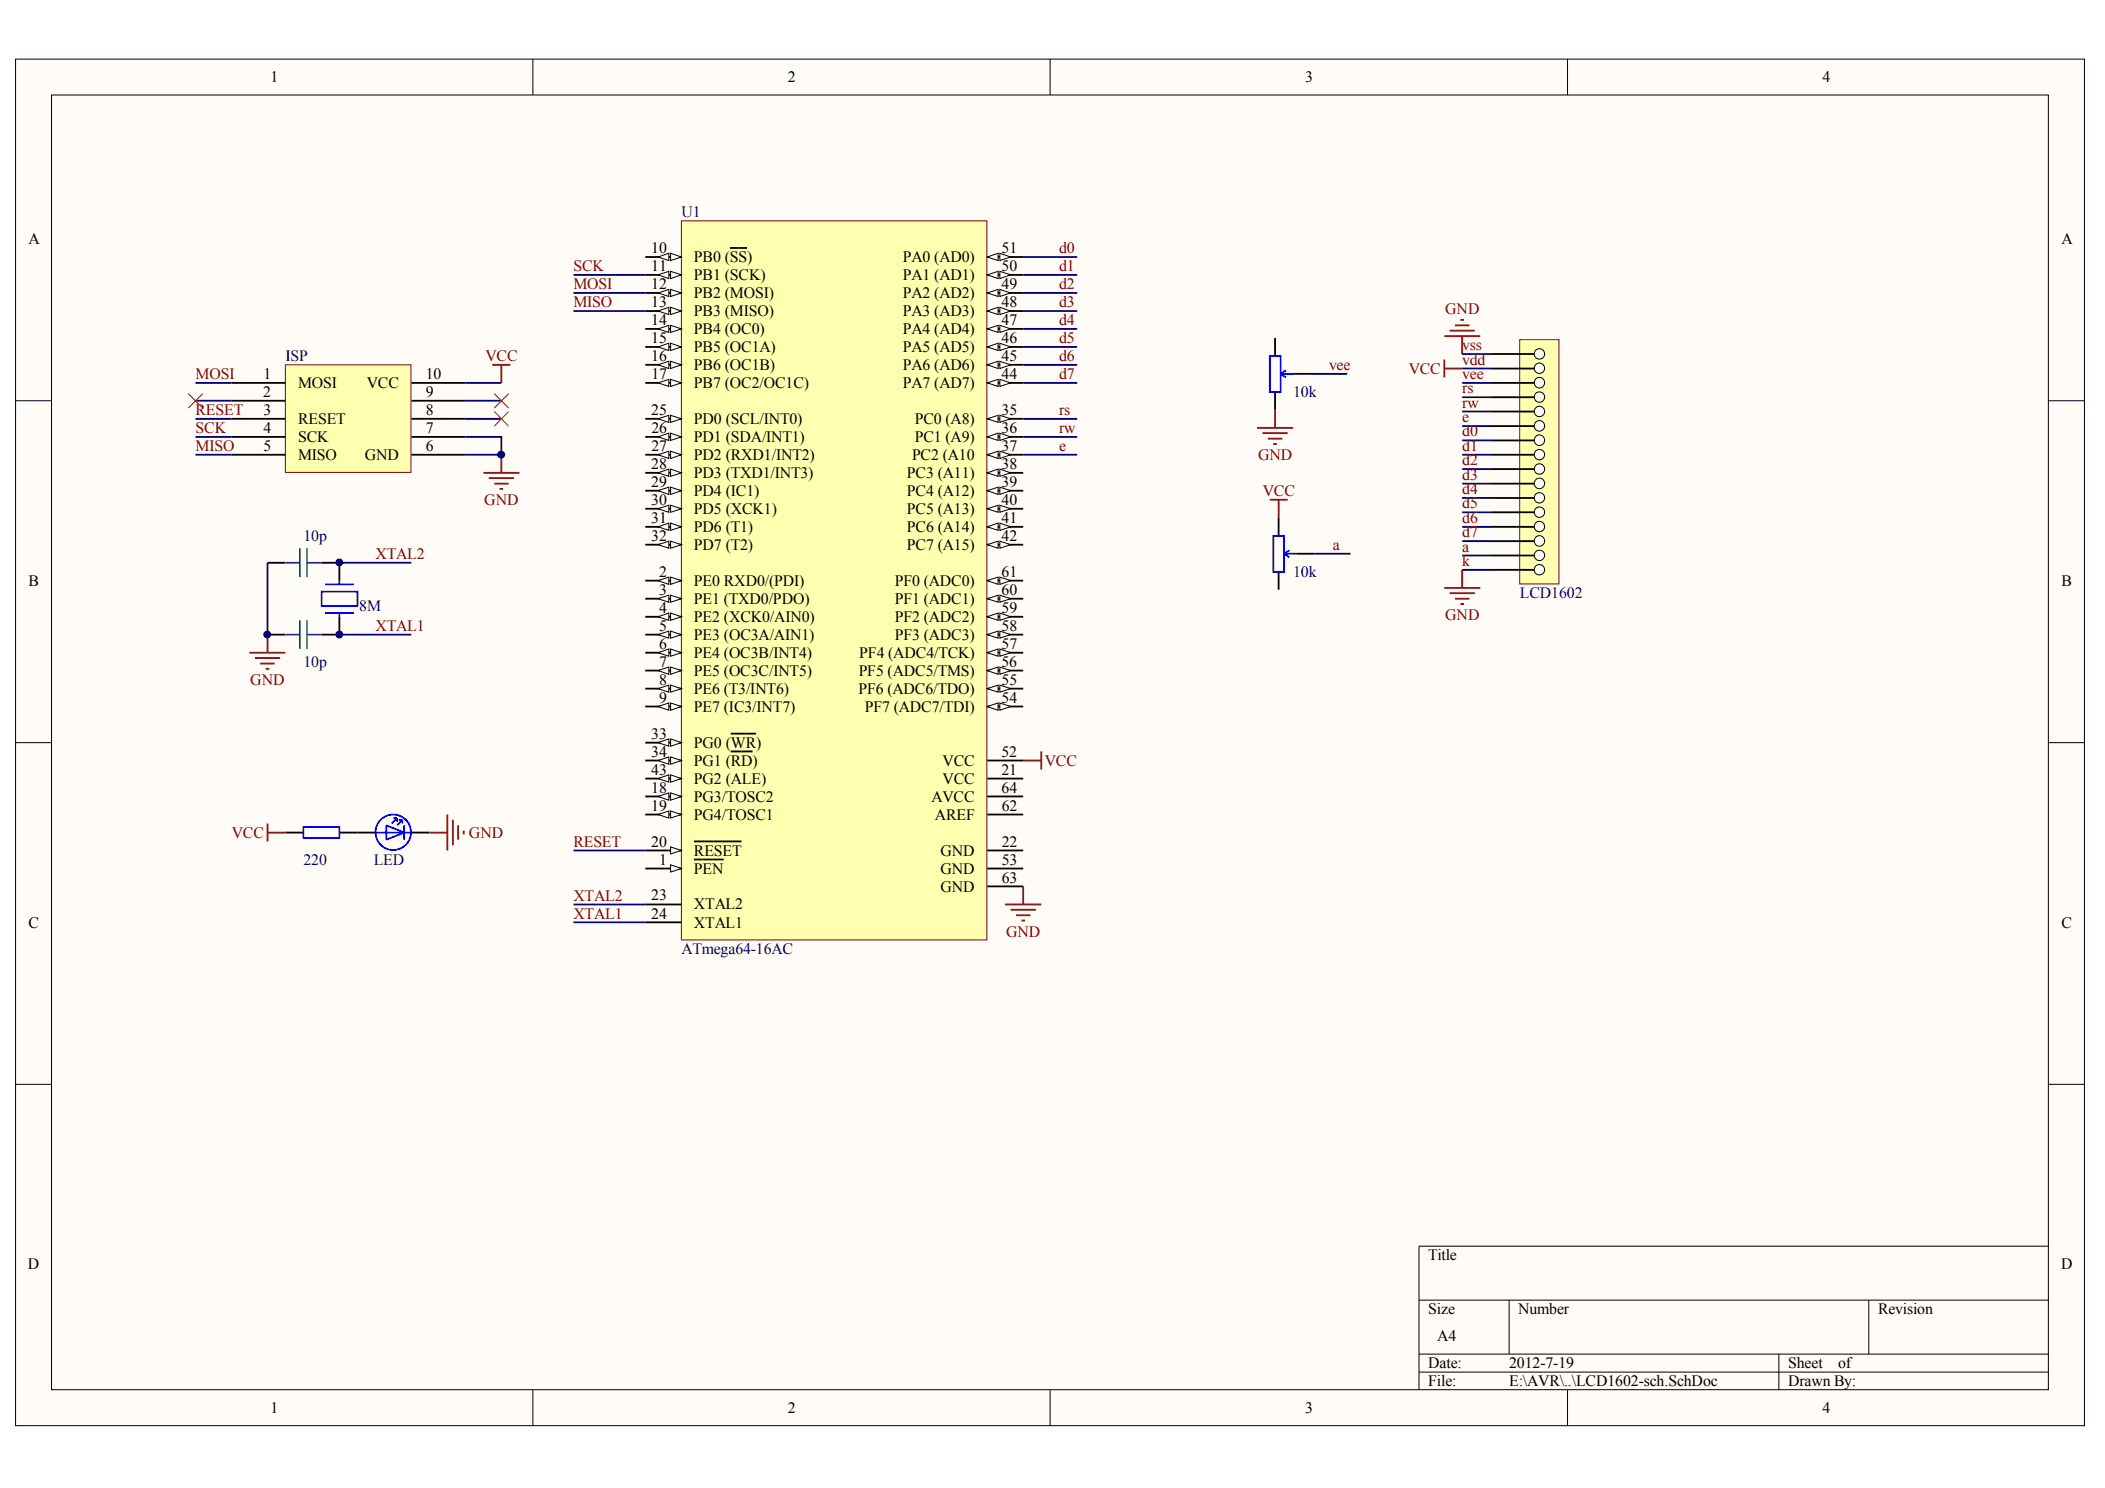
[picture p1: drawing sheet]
<svg xmlns="http://www.w3.org/2000/svg" width="297mm" height="210mm" viewBox="0 0 297 210" stroke-linecap="round" stroke-linejoin="round" font-family="sans-serif">
<g fill="#fffbf7" stroke="#000" stroke-width=".14">
<path d="M2.2 8.3h291.9v192.8h-291.9z"/>
<path d="M7.3 13.4h281.7v182.6h-281.7z"/>
</g>
<g fill="none" stroke="#000" stroke-width=".14">
<path d="M75.2 8.3v5.1M148.2 8.3v5.1M221.2 8.3v5.1M2.2 56.5h5.1M289.1 56.5h5.1M2.2 104.8h5.1M289.1 104.8h5.1M2.2 153h5.1M289.1 153h5.1M289.1 175.8h-88.9v20.3M75.2 196.1v5.1M148.2 196.1v5.1"/>
<path d="M200.2 183.4h88.9M200.2 191h88.9M200.2 193.6h88.9M213 183.4v7.6M221.2 196.1v5.1M251 191v5.1M263.7 183.4v7.6"/>
</g>
<path d="M96.2 31.2h43.1v101.4h-43.1z" fill="#ffffb0" stroke="#800000" stroke-width=".14"/>
<path d="M91.1 122.5h5.1" fill="none" stroke="#000" stroke-width=".25"/>
<path d="M94.6 122l1.6 .5-1.6 .5z" fill="#fffbf7" stroke="#000" stroke-width=".14"/>
<path d="M91.1 81.9h5.1M97.9 121.2h4.2" fill="none" stroke="#000" stroke-width=".25"/>
<g fill="#fffbf7" stroke="#000" stroke-width=".14">
<path d="M94.6 81.4l1.6 .5-1.6 .5z"/>
<path d="M92.9 81.9l1.5-.5v1z"/>
</g>
<path d="M91.1 84.5h5.1" fill="none" stroke="#000" stroke-width=".25"/>
<g fill="#fffbf7" stroke="#000" stroke-width=".14">
<path d="M94.6 84l1.6 .5-1.6 .5z"/>
<path d="M92.9 84.5l1.5-.5v1z"/>
</g>
<path d="M91.1 87h5.1" fill="none" stroke="#000" stroke-width=".25"/>
<g fill="#fffbf7" stroke="#000" stroke-width=".14">
<path d="M94.6 86.5l1.6 .5-1.6 .5z"/>
<path d="M92.9 87l1.5-.5v1z"/>
</g>
<path d="M91.1 89.5h5.1" fill="none" stroke="#000" stroke-width=".25"/>
<g fill="#fffbf7" stroke="#000" stroke-width=".14">
<path d="M94.6 89l1.6 .5-1.6 .5z"/>
<path d="M92.9 89.5l1.5-.5v1z"/>
</g>
<path d="M91.1 92.1h5.1" fill="none" stroke="#000" stroke-width=".25"/>
<g fill="#fffbf7" stroke="#000" stroke-width=".14">
<path d="M94.6 91.5l1.6 .6-1.6 .5z"/>
<path d="M92.9 92.1l1.5-.6v1.1z"/>
</g>
<path d="M91.1 94.6h5.1" fill="none" stroke="#000" stroke-width=".25"/>
<g fill="#fffbf7" stroke="#000" stroke-width=".14">
<path d="M94.6 94.1l1.6 .5-1.6 .5z"/>
<path d="M92.9 94.6l1.5-.5v1z"/>
</g>
<path d="M91.1 97.1h5.1" fill="none" stroke="#000" stroke-width=".25"/>
<g fill="#fffbf7" stroke="#000" stroke-width=".14">
<path d="M94.6 96.6l1.6 .5-1.6 .5z"/>
<path d="M92.9 97.1l1.5-.5v1z"/>
</g>
<path d="M91.1 99.7h5.1" fill="none" stroke="#000" stroke-width=".25"/>
<g fill="#fffbf7" stroke="#000" stroke-width=".14">
<path d="M94.6 99.2l1.6 .5-1.6 .5z"/>
<path d="M92.9 99.7l1.5-.5v1z"/>
</g>
<path d="M91.1 36.3h5.1" fill="none" stroke="#000" stroke-width=".25"/>
<g fill="#fffbf7" stroke="#000" stroke-width=".14">
<path d="M94.6 35.7l1.6 .6-1.6 .5z"/>
<path d="M92.9 36.3l1.5-.6v1.1z"/>
</g>
<path d="M91.1 38.8h5.1M103 35h2.4" fill="none" stroke="#000" stroke-width=".25"/>
<g fill="#fffbf7" stroke="#000" stroke-width=".14">
<path d="M94.6 38.3l1.6 .5-1.6 .5z"/>
<path d="M92.9 38.8l1.5-.5v1z"/>
</g>
<path d="M91.1 41.3h5.1" fill="none" stroke="#000" stroke-width=".25"/>
<g fill="#fffbf7" stroke="#000" stroke-width=".14">
<path d="M94.6 40.8l1.6 .5-1.6 .5z"/>
<path d="M92.9 41.3l1.5-.5v1z"/>
</g>
<path d="M91.1 43.9h5.1" fill="none" stroke="#000" stroke-width=".25"/>
<g fill="#fffbf7" stroke="#000" stroke-width=".14">
<path d="M94.6 43.3l1.6 .6-1.6 .5z"/>
<path d="M92.9 43.9l1.5-.6v1.1z"/>
</g>
<path d="M91.1 46.4h5.1" fill="none" stroke="#000" stroke-width=".25"/>
<g fill="#fffbf7" stroke="#000" stroke-width=".14">
<path d="M94.6 45.9l1.6 .5-1.6 .5z"/>
<path d="M92.9 46.4l1.5-.5v1z"/>
</g>
<path d="M91.1 48.9h5.1" fill="none" stroke="#000" stroke-width=".25"/>
<g fill="#fffbf7" stroke="#000" stroke-width=".14">
<path d="M94.6 48.4l1.6 .5-1.6 .5z"/>
<path d="M92.9 48.9l1.5-.5v1z"/>
</g>
<path d="M91.1 51.5h5.1" fill="none" stroke="#000" stroke-width=".25"/>
<g fill="#fffbf7" stroke="#000" stroke-width=".14">
<path d="M94.6 51l1.6 .5-1.6 .5z"/>
<path d="M92.9 51.5l1.5-.5v1z"/>
</g>
<path d="M91.1 54h5.1" fill="none" stroke="#000" stroke-width=".25"/>
<g fill="#fffbf7" stroke="#000" stroke-width=".14">
<path d="M94.6 53.5l1.6 .5-1.6 .5z"/>
<path d="M92.9 54l1.5-.5v1z"/>
</g>
<path d="M91.1 112.4h5.1" fill="none" stroke="#000" stroke-width=".25"/>
<g fill="#fffbf7" stroke="#000" stroke-width=".14">
<path d="M94.6 111.9l1.6 .5-1.6 .5z"/>
<path d="M92.9 112.4l1.5-.5v1z"/>
</g>
<path d="M91.1 114.9h5.1" fill="none" stroke="#000" stroke-width=".25"/>
<g fill="#fffbf7" stroke="#000" stroke-width=".14">
<path d="M94.6 114.4l1.6 .5-1.6 .5z"/>
<path d="M92.9 114.9l1.5-.5v1z"/>
</g>
<path d="M91.1 120h5.1" fill="none" stroke="#000" stroke-width=".25"/>
<path d="M94.6 119.5l1.6 .5-1.6 .5z" fill="#fffbf7" stroke="#000" stroke-width=".14"/>
<path d="M91.1 59.1h5.1M97.9 118.7h6.7M139.3 109.8h5.1M139.3 120h5.1M91.1 127.6h5.1M91.1 130.1h5.1" fill="none" stroke="#000" stroke-width=".25"/>
<g fill="#fffbf7" stroke="#000" stroke-width=".14">
<path d="M94.6 58.6l1.6 .5-1.6 .5z"/>
<path d="M92.9 59.1l1.5-.5v1z"/>
</g>
<path d="M91.1 61.6h5.1" fill="none" stroke="#000" stroke-width=".25"/>
<g fill="#fffbf7" stroke="#000" stroke-width=".14">
<path d="M94.6 61.1l1.6 .5-1.6 .5z"/>
<path d="M92.9 61.6l1.5-.5v1z"/>
</g>
<path d="M91.1 64.1h5.1" fill="none" stroke="#000" stroke-width=".25"/>
<g fill="#fffbf7" stroke="#000" stroke-width=".14">
<path d="M94.6 63.7l1.6 .4-1.6 .6z"/>
<path d="M92.9 64.1l1.5-.4v1z"/>
</g>
<path d="M91.1 66.7h5.1" fill="none" stroke="#000" stroke-width=".25"/>
<g fill="#fffbf7" stroke="#000" stroke-width=".14">
<path d="M94.6 66.2l1.6 .5-1.6 .5z"/>
<path d="M92.9 66.7l1.5-.5v1z"/>
</g>
<path d="M91.1 69.2h5.1" fill="none" stroke="#000" stroke-width=".25"/>
<g fill="#fffbf7" stroke="#000" stroke-width=".14">
<path d="M94.6 68.7l1.6 .5-1.6 .5z"/>
<path d="M92.9 69.2l1.5-.5v1z"/>
</g>
<path d="M91.1 71.8h5.1" fill="none" stroke="#000" stroke-width=".25"/>
<g fill="#fffbf7" stroke="#000" stroke-width=".14">
<path d="M94.6 71.3l1.6 .5-1.6 .5z"/>
<path d="M92.9 71.8l1.5-.5v1z"/>
</g>
<path d="M91.1 74.3h5.1" fill="none" stroke="#000" stroke-width=".25"/>
<g fill="#fffbf7" stroke="#000" stroke-width=".14">
<path d="M94.6 73.8l1.6 .5-1.6 .5z"/>
<path d="M92.9 74.3l1.5-.5v1z"/>
</g>
<path d="M91.1 76.8h5.1" fill="none" stroke="#000" stroke-width=".25"/>
<g fill="#fffbf7" stroke="#000" stroke-width=".14">
<path d="M94.6 76.3l1.6 .5-1.6 .5z"/>
<path d="M92.9 76.8l1.5-.5v1z"/>
</g>
<path d="M91.1 104.8h5.1" fill="none" stroke="#000" stroke-width=".25"/>
<g fill="#fffbf7" stroke="#000" stroke-width=".14">
<path d="M94.6 104.2l1.6 .6-1.6 .5z"/>
<path d="M92.9 104.8l1.5-.6v1.1z"/>
</g>
<path d="M91.1 107.3h5.1M103.1 103.5h3.6" fill="none" stroke="#000" stroke-width=".25"/>
<g fill="#fffbf7" stroke="#000" stroke-width=".14">
<path d="M94.6 106.8l1.6 .5-1.6 .5z"/>
<path d="M92.9 107.3l1.5-.5v1z"/>
</g>
<path d="M139.3 59.1h5.1M103.1 106h3.1" fill="none" stroke="#000" stroke-width=".25"/>
<g fill="#fffbf7" stroke="#000" stroke-width=".14">
<path d="M139.3 59.1l1.5-.5v1z"/>
<path d="M141.1 58.6l1.5 .5-1.5 .5z"/>
</g>
<path d="M139.3 61.6h5.1" fill="none" stroke="#000" stroke-width=".25"/>
<g fill="#fffbf7" stroke="#000" stroke-width=".14">
<path d="M139.3 61.6l1.5-.5v1z"/>
<path d="M141.1 61.1l1.5 .5-1.5 .5z"/>
</g>
<path d="M139.3 64.1h5.1" fill="none" stroke="#000" stroke-width=".25"/>
<g fill="#fffbf7" stroke="#000" stroke-width=".14">
<path d="M139.3 64.1l1.5-.4v1z"/>
<path d="M141.1 63.7l1.5 .4-1.5 .6z"/>
</g>
<path d="M139.3 66.7h5.1" fill="none" stroke="#000" stroke-width=".25"/>
<g fill="#fffbf7" stroke="#000" stroke-width=".14">
<path d="M139.3 66.7l1.5-.5v1z"/>
<path d="M141.1 66.2l1.5 .5-1.5 .5z"/>
</g>
<path d="M139.3 69.2h5.1" fill="none" stroke="#000" stroke-width=".25"/>
<g fill="#fffbf7" stroke="#000" stroke-width=".14">
<path d="M139.3 69.2l1.5-.5v1z"/>
<path d="M141.1 68.7l1.5 .5-1.5 .5z"/>
</g>
<path d="M139.3 71.8h5.1" fill="none" stroke="#000" stroke-width=".25"/>
<g fill="#fffbf7" stroke="#000" stroke-width=".14">
<path d="M139.3 71.8l1.5-.5v1z"/>
<path d="M141.1 71.3l1.5 .5-1.5 .5z"/>
</g>
<path d="M139.3 74.3h5.1" fill="none" stroke="#000" stroke-width=".25"/>
<g fill="#fffbf7" stroke="#000" stroke-width=".14">
<path d="M139.3 74.3l1.5-.5v1z"/>
<path d="M141.1 73.8l1.5 .5-1.5 .5z"/>
</g>
<path d="M139.3 76.8h5.1" fill="none" stroke="#000" stroke-width=".25"/>
<g fill="#fffbf7" stroke="#000" stroke-width=".14">
<path d="M139.3 76.8l1.5-.5v1z"/>
<path d="M141.1 76.3l1.5 .5-1.5 .5z"/>
</g>
<path d="M91.1 109.8h5.1" fill="none" stroke="#000" stroke-width=".25"/>
<g fill="#fffbf7" stroke="#000" stroke-width=".14">
<path d="M94.6 109.3l1.6 .5-1.6 .5z"/>
<path d="M92.9 109.8l1.5-.5v1z"/>
</g>
<path d="M139.3 54h5.1" fill="none" stroke="#000" stroke-width=".25"/>
<g fill="#fffbf7" stroke="#000" stroke-width=".14">
<path d="M139.3 54l1.5-.5v1z"/>
<path d="M141.1 53.5l1.5 .5-1.5 .5z"/>
</g>
<path d="M139.3 51.5h5.1" fill="none" stroke="#000" stroke-width=".25"/>
<g fill="#fffbf7" stroke="#000" stroke-width=".14">
<path d="M139.3 51.5l1.5-.5v1z"/>
<path d="M141.1 51l1.5 .5-1.5 .5z"/>
</g>
<path d="M139.3 48.9h5.1" fill="none" stroke="#000" stroke-width=".25"/>
<g fill="#fffbf7" stroke="#000" stroke-width=".14">
<path d="M139.3 48.9l1.5-.5v1z"/>
<path d="M141.1 48.4l1.5 .5-1.5 .5z"/>
</g>
<path d="M139.3 46.4h5.1" fill="none" stroke="#000" stroke-width=".25"/>
<g fill="#fffbf7" stroke="#000" stroke-width=".14">
<path d="M139.3 46.4l1.5-.5v1z"/>
<path d="M141.1 45.9l1.5 .5-1.5 .5z"/>
</g>
<path d="M139.3 43.9h5.1" fill="none" stroke="#000" stroke-width=".25"/>
<g fill="#fffbf7" stroke="#000" stroke-width=".14">
<path d="M139.3 43.9l1.5-.6v1.1z"/>
<path d="M141.1 43.3l1.5 .6-1.5 .5z"/>
</g>
<path d="M139.3 41.3h5.1" fill="none" stroke="#000" stroke-width=".25"/>
<g fill="#fffbf7" stroke="#000" stroke-width=".14">
<path d="M139.3 41.3l1.5-.5v1z"/>
<path d="M141.1 40.8l1.5 .5-1.5 .5z"/>
</g>
<path d="M139.3 38.8h5.1" fill="none" stroke="#000" stroke-width=".25"/>
<g fill="#fffbf7" stroke="#000" stroke-width=".14">
<path d="M139.3 38.8l1.5-.5v1z"/>
<path d="M141.1 38.3l1.5 .5-1.5 .5z"/>
</g>
<path d="M139.3 36.3h5.1" fill="none" stroke="#000" stroke-width=".25"/>
<g fill="#fffbf7" stroke="#000" stroke-width=".14">
<path d="M139.3 36.3l1.5-.6v1.1z"/>
<path d="M141.1 35.7l1.5 .6-1.5 .5z"/>
</g>
<path d="M139.3 99.7h5.1M139.3 107.3h5.1M139.3 122.5h5.1" fill="none" stroke="#000" stroke-width=".25"/>
<g fill="#fffbf7" stroke="#000" stroke-width=".14">
<path d="M139.3 99.7l1.5-.5v1z"/>
<path d="M141.1 99.2l1.5 .5-1.5 .5z"/>
</g>
<path d="M139.3 97.1h5.1" fill="none" stroke="#000" stroke-width=".25"/>
<g fill="#fffbf7" stroke="#000" stroke-width=".14">
<path d="M139.3 97.1l1.5-.5v1z"/>
<path d="M141.1 96.6l1.5 .5-1.5 .5z"/>
</g>
<path d="M139.3 94.6h5.1" fill="none" stroke="#000" stroke-width=".25"/>
<g fill="#fffbf7" stroke="#000" stroke-width=".14">
<path d="M139.3 94.6l1.5-.5v1z"/>
<path d="M141.1 94.1l1.5 .5-1.5 .5z"/>
</g>
<path d="M139.3 92.1h5.1" fill="none" stroke="#000" stroke-width=".25"/>
<g fill="#fffbf7" stroke="#000" stroke-width=".14">
<path d="M139.3 92.1l1.5-.6v1.1z"/>
<path d="M141.1 91.5l1.5 .6-1.5 .5z"/>
</g>
<path d="M139.3 89.5h5.1" fill="none" stroke="#000" stroke-width=".25"/>
<g fill="#fffbf7" stroke="#000" stroke-width=".14">
<path d="M139.3 89.5l1.5-.5v1z"/>
<path d="M141.1 89l1.5 .5-1.5 .5z"/>
</g>
<path d="M139.3 87h5.1" fill="none" stroke="#000" stroke-width=".25"/>
<g fill="#fffbf7" stroke="#000" stroke-width=".14">
<path d="M139.3 87l1.5-.5v1z"/>
<path d="M141.1 86.5l1.5 .5-1.5 .5z"/>
</g>
<path d="M139.3 84.5h5.1" fill="none" stroke="#000" stroke-width=".25"/>
<g fill="#fffbf7" stroke="#000" stroke-width=".14">
<path d="M139.3 84.5l1.5-.5v1z"/>
<path d="M141.1 84l1.5 .5-1.5 .5z"/>
</g>
<path d="M139.3 81.9h5.1" fill="none" stroke="#000" stroke-width=".25"/>
<g fill="#fffbf7" stroke="#000" stroke-width=".14">
<path d="M139.3 81.9l1.5-.5v1z"/>
<path d="M141.1 81.4l1.5 .5-1.5 .5z"/>
</g>
<path d="M139.3 114.9h5.1M139.3 112.4h5.1M139.3 125h5.1" fill="none" stroke="#000" stroke-width=".25"/>
<path d="M40.3 51.5h17.7v15.1h-17.7z" fill="#ffffb0" stroke="#800000" stroke-width=".14"/>
<g fill="none" stroke="#000" stroke-width=".25">
<path d="M32.7 54h7.6M32.7 56.5h7.6M32.7 59.1h7.6M58.1 54h7.6M58.1 56.5h7.6M58.1 59.1h7.6M32.7 61.6h7.6M32.7 64.1h7.6M37.8 79.4h2.5M45.4 79.4h2.5v2.5M58.1 61.6h7.6M58.1 64.1h7.6"/>
<path d="M37.8 89.5h2.5M47.9 87v2.5h-2.5M40.3 117.5h2.5M47.9 117.5h5.1M58.1 117.5h2.5"/>
</g>
<g fill="none" stroke="#000080" stroke-width=".25">
<path d="M80.9 38.8h10.2M144.4 36.3h7.6M144.4 38.8h7.6M27.6 54h5.1M27.6 56.5h5.1M27.6 59.1h5.1M65.7 54h5M65.7 56.5h5M65.7 59.1h5M80.9 41.3h10.2M80.9 43.9h10.2M144.4 41.3h7.6"/>
<path d="M144.4 43.9h7.6M27.6 61.6h5.1M27.6 64.1h5.1M37.8 79.4v10.1M47.9 79.4h10.2M65.7 61.6h5v2.5h-5M47.9 89.5h10.2M80.9 120h10.2M80.9 127.6h10.2M80.9 130.1h10.2"/>
</g>
<g fill="none" stroke="#800000" stroke-width=".25">
<path d="M69.5 51.5h2.5M70.7 51.5v2.5M68.2 66.7h5.1M69 67.4h3.5M69.8 68.2h2M70.5 69h.5M70.7 64.1v2.6M35.2 92.1h5.1M36 92.8h3.5M36.7 93.6h2M37.5 94.3h.5M37.8 89.5v2.6"/>
<path d="M37.8 116.2v2.5M37.8 117.5h2.5M60.6 117.5h2.5M63.1 114.9v5.1M63.9 115.6v3.6M64.7 116.4v2M65.4 117.2v.5M144.4 107.3h2.5M146.9 106v2.6M141.8 127.6h5.1M142.6 128.3h3.6M143.4 129.1h2"/>
<path d="M144.1 129.9h.5M144.4 125v2.6"/>
</g>
<path d="M26.6 55.5l2 2.1M28.6 55.5l-2 2.1M69.8 55.5l2 2.1M69.8 58.1l2 2M71.8 55.5l-2 2.1M71.8 58.1l-2 2" fill="none" stroke="#f00" stroke-width=".14"/>
<g fill="none" stroke="#00f" stroke-width=".25">
<path d="M45.4 83.5h5v2h-5zM45.9 82.4h4M45.9 86.5h4M47.9 81.9v.5M47.9 86.5v.5M42.8 116.7h5.1v1.5h-5.1zM53 117.5h5.1M54.5 116.4l2.5 1.1-2.5 .9zM55.5 115.4h.5M56 115.4l-.7 .8M56 115.4v.5M56.3 115.6h.5"/>
<path d="M56.8 115.6l-.8 .8M56.8 115.6v.6M57 116.4v2"/>
<circle cx="55.5" cy="117.4" r="2.51"/>
</g>
<path d="M40.3 79.4h2M42.3 77.3v4.1M43.3 77.3v4.1M43.3 79.4h2.1M40.3 89.5h2M42.3 87.5v4M43.3 87.5v4M43.3 89.5h2.1" fill="none" stroke="#0074ac" stroke-width=".25"/>
<path d="M214.4 47.9h5.6v34.5h-5.6z" fill="#ffffb0" stroke="#800000" stroke-width=".14"/>
<path d="M210.4 80.4h7.6" fill="none" stroke="#000" stroke-width=".25"/>
<circle cx="217.2" cy="80.4" r=".74" fill="#fffbf7" stroke="#000" stroke-width=".14"/>
<path d="M210.4 78.4h7.6" fill="none" stroke="#000" stroke-width=".25"/>
<circle cx="217.2" cy="78.3" r=".74" fill="#fffbf7" stroke="#000" stroke-width=".14"/>
<path d="M210.4 76.3h7.6" fill="none" stroke="#000" stroke-width=".25"/>
<circle cx="217.2" cy="76.3" r=".74" fill="#fffbf7" stroke="#000" stroke-width=".14"/>
<path d="M210.4 74.3h7.6" fill="none" stroke="#000" stroke-width=".25"/>
<circle cx="217.2" cy="74.3" r=".73" fill="#fffbf7" stroke="#000" stroke-width=".14"/>
<path d="M210.4 72.3h7.6" fill="none" stroke="#000" stroke-width=".25"/>
<circle cx="217.2" cy="72.2" r=".74" fill="#fffbf7" stroke="#000" stroke-width=".14"/>
<path d="M210.4 70.2h7.6" fill="none" stroke="#000" stroke-width=".25"/>
<circle cx="217.2" cy="70.2" r=".74" fill="#fffbf7" stroke="#000" stroke-width=".14"/>
<path d="M210.4 68.2h7.6" fill="none" stroke="#000" stroke-width=".25"/>
<circle cx="217.2" cy="68.2" r=".74" fill="#fffbf7" stroke="#000" stroke-width=".14"/>
<path d="M210.4 66.2h7.6" fill="none" stroke="#000" stroke-width=".25"/>
<circle cx="217.2" cy="66.2" r=".73" fill="#fffbf7" stroke="#000" stroke-width=".14"/>
<path d="M210.4 64.1h7.6" fill="none" stroke="#000" stroke-width=".25"/>
<circle cx="217.2" cy="64.1" r=".74" fill="#fffbf7" stroke="#000" stroke-width=".14"/>
<path d="M210.4 62.1h7.6" fill="none" stroke="#000" stroke-width=".25"/>
<circle cx="217.2" cy="62.1" r=".74" fill="#fffbf7" stroke="#000" stroke-width=".14"/>
<path d="M210.4 60.1h7.6" fill="none" stroke="#000" stroke-width=".25"/>
<circle cx="217.2" cy="60.1" r=".74" fill="#fffbf7" stroke="#000" stroke-width=".14"/>
<path d="M210.4 58.1h7.6" fill="none" stroke="#000" stroke-width=".25"/>
<circle cx="217.2" cy="58" r=".73" fill="#fffbf7" stroke="#000" stroke-width=".14"/>
<path d="M210.4 56h7.6" fill="none" stroke="#000" stroke-width=".25"/>
<circle cx="217.2" cy="56" r=".74" fill="#fffbf7" stroke="#000" stroke-width=".14"/>
<path d="M210.4 54h7.6" fill="none" stroke="#000" stroke-width=".25"/>
<circle cx="217.2" cy="54" r=".74" fill="#fffbf7" stroke="#000" stroke-width=".14"/>
<path d="M210.4 52h7.6" fill="none" stroke="#000" stroke-width=".25"/>
<circle cx="217.2" cy="51.9" r=".73" fill="#fffbf7" stroke="#000" stroke-width=".14"/>
<path d="M210.4 49.9h7.6" fill="none" stroke="#000" stroke-width=".25"/>
<circle cx="217.2" cy="49.9" r=".74" fill="#fffbf7" stroke="#000" stroke-width=".14"/>
<g fill="none" stroke="#000080" stroke-width=".25">
<path d="M144.4 54h7.6M144.4 46.4h7.6M144.4 48.9h7.6M144.4 51.5h7.6M144.4 59.1h7.6M185 52.7h5.1M206.3 52h4.1M206.3 54h4.1M206.3 56h4.1M206.3 58.1h4.1M206.3 49.9h4.1M144.4 64.1h7.6"/>
<path d="M144.4 61.6h7.6M185.5 78.1h5.1M206.3 60.1h4.1M206.3 62.1h4.1M206.3 64.1h4.1M206.3 66.2h4.1M206.3 68.2h4.1M206.3 70.2h4.1M206.3 72.3h4.1M206.3 74.3h4.1M206.3 76.3h4.1M206.3 78.4h4.1"/>
<path d="M206.3 80.4h4.1"/>
</g>
<path d="M179.9 47.7v2.5M179.9 55.3v2.5M182.5 52.7h2.5M180.4 73v2.6M183 78.1h2.5M180.4 80.7v2.5" fill="none" stroke="#000" stroke-width=".25"/>
<path d="M179.2 50.2h1.5v5.1h-1.5zM180.7 52.7h1.8M180.7 52.7l.8 .5M181.5 52.2l-.8 .5M179.7 75.6h1.5v5.1h-1.5zM181.2 78.1h1.8M181.2 78.1l.8 .5M182 77.6l-.8 .5" fill="none" stroke="#00f" stroke-width=".25"/>
<g fill="none" stroke="#800000" stroke-width=".25">
<path d="M179.9 57.8v2.6M203.8 50.7v2.5M203.8 52h2.5M203.8 47.4h5.1M204.6 46.6h3.5M205.3 45.9h2.1M206.1 45.1h.5M206.3 47.4v2.5M177.4 60.4h5.1M178.2 61.1h3.5M178.9 61.9h2.1M179.2 70.5h2.5"/>
<path d="M179.7 62.6h.5M180.4 70.5v2.5M203.8 82.9h5.1M204.6 83.7h3.5M205.3 84.5h2.1M206.1 85.2h.5M206.3 80.4v2.5"/>
</g>
<g fill="#000080" stroke="#000080" stroke-width=".14">
<circle cx="37.7" cy="89.5" r=".48"/>
<circle cx="47.9" cy="89.5" r=".48"/>
<circle cx="47.9" cy="79.3" r=".48"/>
<circle cx="70.7" cy="64.1" r=".49"/>
</g>
<g font-size="2.2">
<text x="38.2" y="11.6">1</text>
<text x="111.2" y="11.6">2</text>
<text x="184.2" y="11.6">3</text>
<text x="257.2" y="11.6">4</text>
<text x="4" y="34.4">A</text>
<text x="91.9" y="35.7">10</text>
<text x="141.3" y="35.7">51</text>
<text x="290.9" y="34.4">A</text>
<text x="91.9" y="40.8">12</text>
<text x="91.9" y="38.2">11</text>
<text x="97.9" y="37">PB0 (SS)</text>
<text x="97.9" y="39.5">PB1 (SCK)</text>
<text x="127.4" y="39.5">PA1 (AD1)</text>
<text x="127.4" y="37">PA0 (AD0)</text>
<text x="141.3" y="40.8">49</text>
<text x="141.3" y="38.2">50</text>
<text x="91.9" y="45.8">14</text>
<text x="91.9" y="43.3">13</text>
<text x="97.9" y="42">PB2 (MOSI)</text>
<text x="97.9" y="44.6">PB3 (MISO)</text>
<text x="97.9" y="47.1">PB4 (OC0)</text>
<text x="127.4" y="47.1">PA4 (AD4)</text>
<text x="127.4" y="44.6">PA3 (AD3)</text>
<text x="127.4" y="42">PA2 (AD2)</text>
<text x="141.3" y="45.8">47</text>
<text x="141.3" y="43.3">48</text>
<text x="37.2" y="53.5">1</text>
<text x="60.1" y="53.5">10</text>
<text x="91.9" y="50.9">16</text>
<text x="91.9" y="48.4">15</text>
<text x="91.9" y="53.5">17</text>
<text x="97.9" y="49.7">PB5 (OC1A)</text>
<text x="97.9" y="52.2">PB6 (OC1B)</text>
<text x="127.4" y="52.2">PA6 (AD6)</text>
<text x="127.4" y="49.7">PA5 (AD5)</text>
<text x="141.3" y="50.9">45</text>
<text x="141.3" y="48.4">46</text>
<text x="141.3" y="53.5">44</text>
<text x="37.2" y="56">2</text>
<text x="37.2" y="58.5">3</text>
<text x="42.1" y="54.7">MOSI</text>
<text x="42.1" y="59.8">RESET</text>
<text x="51.8" y="54.7">VCC</text>
<text x="60.1" y="58.5">8</text>
<text x="60.1" y="56">9</text>
<text x="91.9" y="58.5">25</text>
<text x="97.9" y="54.7">PB7 (OC2/OC1C)</text>
<text x="97.9" y="59.8">PD0 (SCL/INT0)</text>
<text x="127.4" y="54.7">PA7 (AD7)</text>
<text x="129.1" y="59.8">PC0 (A8)</text>
<text x="141.3" y="58.5">35</text>
<text x="37.2" y="63.6">5</text>
<text x="37.2" y="61.1">4</text>
<text x="42.1" y="62.3">SCK</text>
<text x="42.1" y="64.9">MISO</text>
<text x="51.5" y="64.9">GND</text>
<text x="60.1" y="61.1">7</text>
<text x="60.1" y="63.6">6</text>
<text x="91.9" y="61.1">26</text>
<text x="91.9" y="63.6">27</text>
<text x="97.9" y="62.3">PD1 (SDA/INT1)</text>
<text x="97.9" y="64.9">PD2 (RXD1/INT2)</text>
<text x="128.7" y="64.9">PC2 (A10</text>
<text x="129.1" y="62.3">PC1 (A9)</text>
<text x="141.3" y="61.1">36</text>
<text x="141.3" y="63.6">37</text>
<text x="91.9" y="68.7">29</text>
<text x="91.9" y="71.2">30</text>
<text x="91.9" y="66.1">28</text>
<text x="97.9" y="67.4">PD3 (TXD1/INT3)</text>
<text x="97.9" y="70">PD4 (IC1)</text>
<text x="128" y="67.4">PC3 (A11)</text>
<text x="128" y="70">PC4 (A12)</text>
<text x="141.3" y="66.1">38</text>
<text x="141.3" y="68.7">39</text>
<text x="141.3" y="71.2">40</text>
<text x="91.9" y="73.8">31</text>
<text x="91.9" y="76.3">32</text>
<text x="97.9" y="72.5">PD5 (XCK1)</text>
<text x="97.9" y="75">PD6 (T1)</text>
<text x="97.9" y="77.6">PD7 (T2)</text>
<text x="128" y="72.5">PC5 (A13)</text>
<text x="128" y="75">PC6 (A14)</text>
<text x="128" y="77.6">PC7 (A15)</text>
<text x="141.3" y="73.8">41</text>
<text x="141.3" y="76.3">42</text>
<text x="4" y="82.6">B</text>
<text x="93" y="81.4">2</text>
<text x="93" y="83.9">3</text>
<text x="97.9" y="82.6">PE0 RXD0/(PDI)</text>
<text x="126.3" y="82.6">PF0 (ADC0)</text>
<text x="141.3" y="83.9">60</text>
<text x="141.3" y="81.4">61</text>
<text x="290.9" y="82.6">B</text>
<text x="93" y="89">5</text>
<text x="93" y="86.4">4</text>
<text x="97.9" y="85.2">PE1 (TXD0/PDO)</text>
<text x="97.9" y="87.7">PE2 (XCK0/AIN0)</text>
<text x="126.3" y="87.7">PF2 (ADC2)</text>
<text x="126.3" y="85.2">PF1 (ADC1)</text>
<text x="141.3" y="89">58</text>
<text x="141.3" y="86.4">59</text>
<text x="93" y="91.5">6</text>
<text x="93" y="94.1">7</text>
<text x="97.9" y="90.3">PE3 (OC3A/AIN1)</text>
<text x="97.9" y="92.8">PE4 (OC3B/INT4)</text>
<text x="97.9" y="95.3">PE5 (OC3C/INT5)</text>
<text x="121.2" y="95.3">PF5 (ADC5/TMS)</text>
<text x="121.3" y="92.8">PF4 (ADC4/TCK)</text>
<text x="126.3" y="90.3">PF3 (ADC3)</text>
<text x="141.3" y="94.1">56</text>
<text x="141.3" y="91.5">57</text>
<text x="93" y="99.1">9</text>
<text x="93" y="96.6">8</text>
<text x="97.9" y="97.9">PE6 (T3/INT6)</text>
<text x="97.9" y="100.4">PE7 (IC3/INT7)</text>
<text x="121.1" y="97.9">PF6 (ADC6/TDO)</text>
<text x="122" y="100.4">PF7 (ADC7/TDI)</text>
<text x="141.3" y="96.6">55</text>
<text x="141.3" y="99.1">54</text>
<text x="91.9" y="104.2">33</text>
<text x="91.9" y="106.7">34</text>
<text x="97.9" y="105.5">PG0 (WR)</text>
<text x="141.3" y="106.7">52</text>
<text x="91.9" y="111.8">18</text>
<text x="91.9" y="109.3">43</text>
<text x="97.9" y="113.1">PG3/TOSC2</text>
<text x="97.9" y="108">PG1 (RD)</text>
<text x="97.9" y="110.5">PG2 (ALE)</text>
<text x="131.4" y="113.1">AVCC</text>
<text x="133" y="110.5">VCC</text>
<text x="133" y="108">VCC</text>
<text x="141.3" y="109.3">21</text>
<text x="141.3" y="111.8">64</text>
<text x="91.9" y="114.3">19</text>
<text x="91.9" y="119.4">20</text>
<text x="97.9" y="115.6">PG4/TOSC1</text>
<text x="131.9" y="115.6">AREF</text>
<text x="141.3" y="119.4">22</text>
<text x="141.4" y="114.3">62</text>
<text x="93" y="122">1</text>
<text x="97.9" y="123.2">PEN</text>
<text x="97.9" y="120.7">RESET</text>
<text x="132.7" y="120.7">GND</text>
<text x="132.7" y="123.2">GND</text>
<text x="132.7" y="125.8">GND</text>
<text x="141.3" y="122">53</text>
<text x="141.3" y="124.5">63</text>
<text x="4" y="130.8">C</text>
<text x="91.9" y="127">23</text>
<text x="91.9" y="129.6">24</text>
<text x="97.9" y="128.3">XTAL2</text>
<text x="97.9" y="130.8">XTAL1</text>
<text x="290.9" y="130.8">C</text>
<text x="3.9" y="179">D</text>
<text x="201.5" y="177.8">Title</text>
<text x="290.9" y="179">D</text>
<text x="201.5" y="185.4">Size</text>
<text x="214.2" y="185.4">Number</text>
<text x="265" y="185.4">Revision</text>
<text x="202.8" y="189.2">A4</text>
<text x="201.5" y="193">Date:</text>
<text x="201.5" y="195.5">File:</text>
<text x="213" y="193">2012-7-19</text>
<text x="213" y="195.5">E:\AVR\..\LCD1602-sch.SchDoc</text>
<text x="252.3" y="193">Sheet</text>
<text x="252.3" y="195.5">Drawn By:</text>
<text x="259.4" y="193">of</text>
<text x="38.2" y="199.3">1</text>
<text x="111.2" y="199.3">2</text>
<text x="184.2" y="199.3">3</text>
<text x="257.2" y="199.3">4</text>
</g>
<g font-size="2.2" fill="#000080">
<text x="96.2" y="30.6">U1</text>
<text x="40.3" y="50.9">ISP</text>
<text x="182.5" y="56">10k</text>
<text x="42.8" y="76.3">10p</text>
<text x="182.5" y="81.4">10k</text>
<text x="50.7" y="86.2">8M</text>
<text x="214.5" y="84.4">LCD1602</text>
<text x="42.8" y="94">10p</text>
<text x="42.8" y="122">220</text>
<text x="52.7" y="122">LED</text>
<text x="96.2" y="134.6">ATmega64-16AC</text>
</g>
<g font-size="2.2" fill="#800000">
<text x="149.5" y="35.7">d0</text>
<text x="80.9" y="40.8">MOSI</text>
<text x="80.9" y="38.2">SCK</text>
<text x="149.5" y="38.2">d1</text>
<text x="149.5" y="40.8">d2</text>
<text x="80.9" y="43.3">MISO</text>
<text x="149.5" y="43.3">d3</text>
<text x="149.5" y="45.9">d4</text>
<text x="203.9" y="44.3">GND</text>
<text x="27.6" y="53.4">MOSI</text>
<text x="68.5" y="50.9">VCC</text>
<text x="149.5" y="48.4">d5</text>
<text x="149.5" y="50.9">d6</text>
<text x="149.5" y="53.5">d7</text>
<text x="187.5" y="52.2">vee</text>
<text x="198.8" y="52.7">VCC</text>
<text x="206.3" y="53.5">vee</text>
<text x="206.3" y="49.4">vss</text>
<text x="206.3" y="51.4">vdd</text>
<text x="27.6" y="58.5">RESET</text>
<text x="149.5" y="58.5">rs</text>
<text x="206.3" y="55.5">rs</text>
<text x="206.3" y="57.5">rw</text>
<text x="206.3" y="59.5">e</text>
<text x="27.6" y="61.1">SCK</text>
<text x="27.6" y="63.6">MISO</text>
<text x="149.5" y="61.1">rw</text>
<text x="149.5" y="63.6">e</text>
<text x="177.5" y="64.9">GND</text>
<text x="206.3" y="61.6">d0</text>
<text x="206.3" y="63.6">d1</text>
<text x="206.3" y="65.6">d2</text>
<text x="68.3" y="71.2">GND</text>
<text x="178.2" y="70">VCC</text>
<text x="206.3" y="67.7">d3</text>
<text x="206.3" y="69.7">d4</text>
<text x="206.3" y="71.7">d5</text>
<text x="188.1" y="77.6">a</text>
<text x="206.3" y="73.7">d6</text>
<text x="206.3" y="75.8">d7</text>
<text x="206.3" y="77.8">a</text>
<text x="53" y="78.8">XTAL2</text>
<text x="206.3" y="79.8">k</text>
<text x="53" y="89">XTAL1</text>
<text x="203.9" y="87.5">GND</text>
<text x="35.3" y="96.6">GND</text>
<text x="147.4" y="108">VCC</text>
<text x="32.7" y="118.2">VCC</text>
<text x="66.2" y="118.2">GND</text>
<text x="80.9" y="119.4">RESET</text>
<text x="80.9" y="129.6">XTAL1</text>
<text x="80.9" y="127">XTAL2</text>
<text x="142" y="132.1">GND</text>
</g>
</svg>
